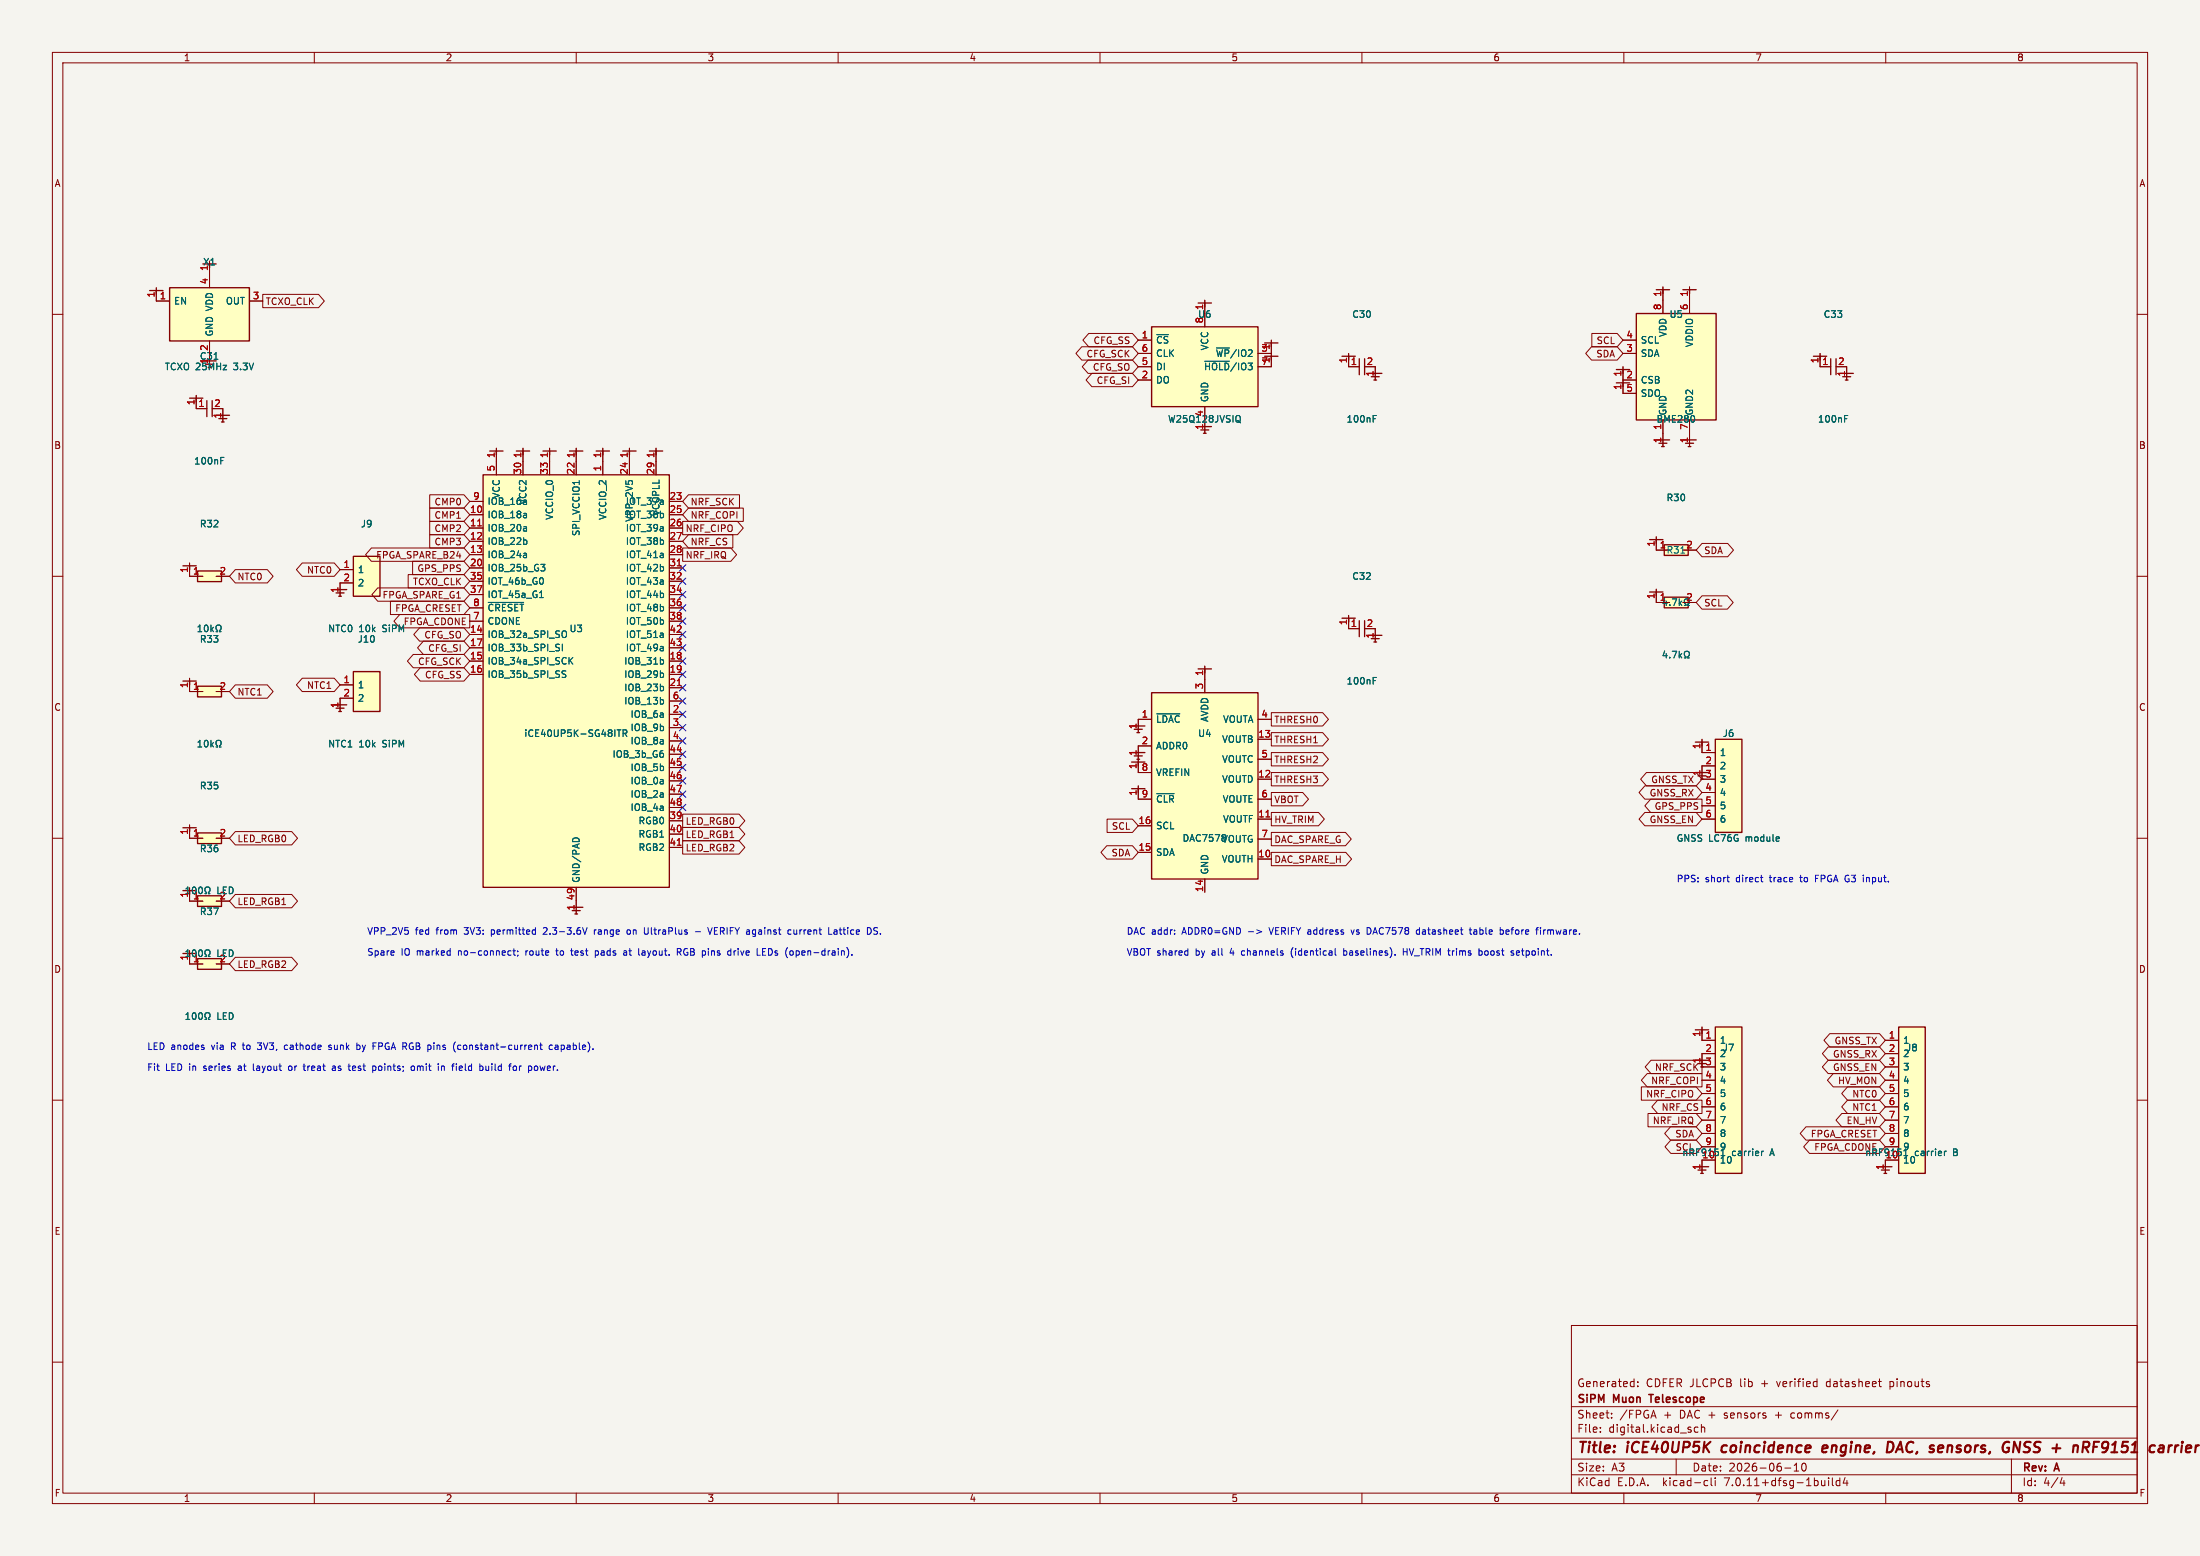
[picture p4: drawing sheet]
<svg xmlns="http://www.w3.org/2000/svg" width="420mm" height="297mm" viewBox="0 0 420 297" stroke-linecap="round" stroke-linejoin="round" font-family="sans-serif">
<path d="M0 0h420v297h-420z" fill="#f5f4ef" stroke="#f5f4ef" stroke-width=".19"/>
<g fill="none" stroke="#840000" stroke-width=".19">
<path d="M10 10h400v277h-400zM12 12h396v273h-396zM60 10v2M110 10v2M160 10v2M210 10v2M260 10v2M310 10v2M360 10v2M10 60h2M29.8 54.9v2.6h2.6M40 49.8v5.1"/>
<path d="M47.6 57.5h2.6M50.2 56.2h10.6l1.1 1.3-1.1 1.2h-10.6zM230 57.3v5.1M317.5 54.8v5M322.5 54.8v5M408 60h2M37.5 75.5v2.5h2M40 65.1v5.1M40.5 78h2v2.5M206.5 66.2h9.7l1.1 1.3-1.1 1.2h-9.7l-1.1-1.2zM207.7 68.7h8.5l1.1 1.3-1.1 1.3h-8.5l-1.1-1.3zM207.8 63.6h8.4l1.1 1.3-1.1 1.3h-8.4l-1.1-1.3z"/>
<path d="M208.4 71.3h7.8l1.1 1.2-1.1 1.3h-7.8l-1.1-1.3zM217.3 70h2.5M217.3 72.5h2.5M217.3 67.5h2.5M217.3 64.9h2.5M230 77.6v5.1M240.2 67.5h2.5M242.7 64.9v5.1h-2.5M257.5 67.5v2.5h2M260.5 70h2v2.5M303.8 66.2h4.9l1.1 1.3-1.1 1.2h-4.9l-1.1-1.2zM303.9 63.6h4.8l1.1 1.3-1.1 1.3h-4.8z"/>
<path d="M309.8 70v5.1h2.6M309.8 72.5h2.6M309.8 67.5h2.6M309.8 64.9h2.6M347.5 67.5v2.5h2M350.5 70h2v2.5M82 99.5h6.6l1.1 1.3-1.1 1.3h-6.6zM82 94.4h6.6l1.1 1.3-1.1 1.3h-6.6zM82 97h6.6l1.1 1.3-1.1 1.2h-6.6zM89.7 98.3h2.5M89.7 95.7h2.5M94.8 85.6v5"/>
<path d="M99.8 85.6v5M104.9 85.6v5M110 85.6v5M115.1 85.6v5M120.2 85.6v5M125.2 85.6v5M127.8 98.3h2.5M127.8 95.7h2.5M130.3 99.5h10.5l1.1 1.3-1.1 1.3h-10.5zM131.4 97h10.5v2.5h-10.5l-1.1-1.2zM131.4 94.4h9.8v2.6h-9.8l-1.1-1.3zM317.5 80.2v5"/>
<path d="M322.5 80.2v5M10 110h2M36.2 107.5v2.5h2.5M41.3 110h2.5M44.9 108.7h6.1l1.1 1.3-1.1 1.3h-6.1l-1.1-1.3zM57.7 107.5h6.1l1.1 1.2-1.1 1.3h-6.1l-1.1-1.3zM64.9 108.7h2.6M67.5 111.3h-2.6v2.5M70.9 104.6h17.7l1.1 1.3-1.1 1.2h-17.7l-1.1-1.2zM72.1 112.2h16.5l1.1 1.3-1.1 1.3h-16.5l-1.1-1.3zM74.5 114.8h14.1l1.1 1.2-1.1 1.3h-14.1zM76.3 117.3h13.4v2.5h-13.4l-1.1-1.2z"/>
<path d="M77.9 109.7h10.7l1.1 1.2-1.1 1.3h-10.7zM78.8 107.1h9.8l1.1 1.3-1.1 1.3h-9.8zM80.1 119.8h8.5l1.1 1.3-1.1 1.3h-8.5l-1.1-1.3zM82 102.1h6.6l1.1 1.2-1.1 1.3h-6.6zM89.7 100.8h2.5M89.7 103.3h2.5M89.7 105.9h2.5M89.7 108.4h2.5M89.7 110.9h2.5M89.7 113.5h2.5M89.7 116h2.5M89.7 118.6h2.5"/>
<path d="M127.8 100.8h2.5M127.8 103.3h2.5M127.8 105.9h2.5M127.8 108.4h2.5M127.8 110.9h2.5M127.8 113.5h2.5M127.8 116h2.5M127.8 118.6h2.5M130.3 104.6h9.2l1.1 1.3-1.1 1.2h-9.2zM131.4 102.1h8.5v2.5h-8.5l-1.1-1.3zM257.5 117.5v2.5h2M316.2 102.5v2.5h2.5"/>
<path d="M316.2 112.5v2.5h2.5M321.3 115h2.5M321.3 105h2.5M324.9 113.7h4.9l1.1 1.3-1.1 1.3h-4.9l-1.1-1.3zM324.9 103.7h4.9l1.1 1.3-1.1 1.3h-4.9l-1.1-1.3zM408 110h2M36.2 129.5v2.5h2.5M41.3 132h2.5M44.9 130.7h6.1l1.1 1.3-1.1 1.3h-6.1l-1.1-1.3zM57.7 129.5h6.1l1.1 1.2-1.1 1.3h-6.1l-1.1-1.3zM64.9 130.7h2.6M67.5 133.3h-2.6v2.5"/>
<path d="M78.9 124.9h9.7l1.1 1.3-1.1 1.3h-9.7l-1.1-1.3zM80.2 127.5h8.4l1.1 1.2-1.1 1.3h-8.4l-1.1-1.3zM80.8 122.4h7.8l1.1 1.2-1.1 1.3h-7.8l-1.1-1.3zM89.7 121.1h2.5M89.7 126.2h2.5M89.7 128.7h2.5M89.7 123.6h2.5M127.8 121.1h2.5M127.8 126.2h2.5M127.8 128.7h2.5M127.8 123.6h2.5M127.8 136.3h2.5"/>
<path d="M127.8 131.3h2.5M127.8 138.9h2.5M127.8 133.8h2.5M219.8 137.3h-2.5v2.5M230 127.1v5.1M240.2 137.3h2.5M242.7 136h9.8l1.1 1.3-1.1 1.3h-9.8zM242.7 139.8h9.8l1.1 1.3-1.1 1.3h-9.8zM260.5 120h2v2.5M10 160h2M36.2 157.5v2.5h2.5M41.3 160h2.5"/>
<path d="M44.9 158.7h10.8l1.1 1.3-1.1 1.3h-10.8l-1.1-1.3zM127.8 156.7h2.5M127.8 141.4h2.5M127.8 159.2h2.5M127.8 144h2.5M127.8 146.5h2.5M127.8 149h2.5M127.8 151.6h2.5M127.8 154.1h2.5M130.3 155.4h10.8l1.1 1.3-1.1 1.2h-10.8zM130.3 157.9h10.8l1.1 1.3-1.1 1.3h-10.8zM211.3 156.3h4.9l1.1 1.3-1.1 1.3h-4.9z"/>
<path d="M217.3 150v2.5h2.5M217.3 157.6h2.5M219.8 142.4h-2.5v5.1h2.5M240.2 156.3h2.5M240.2 148.7h2.5M240.2 141.1h2.5M240.2 144.9h2.5M240.2 152.5h2.5M242.7 143.6h9.8l1.1 1.3-1.1 1.3h-9.8zM242.7 158.9h14.2l1.1 1.3-1.1 1.2h-14.2zM242.7 155.1h9l1.1 1.2-1.1 1.3h-9zM242.7 147.5h9.8l1.1 1.2-1.1 1.3h-9.8z"/>
<path d="M242.7 151.3h6l1.1 1.2-1.1 1.3h-6zM314 150h9.8l1.1 1.3-1.1 1.2h-9.8l-1.1-1.2zM314 155.1h9.8l1.1 1.2-1.1 1.3h-9.8l-1.1-1.3zM314.3 147.5h9.5l1.1 1.2-1.1 1.3h-9.5l-1.1-1.3zM315.1 152.5h9.8v2.6h-9.8l-1.1-1.3zM324.9 156.3h2.6M324.9 148.7h2.6M324.9 141.1v2.5h2.6M324.9 151.3h2.6M324.9 153.8h2.6M327.5 146.2h-2.6v2.5M408 160h2"/>
<path d="M36.2 169.5v2.5h2.5M41.3 172h2.5M44.9 170.7h10.8l1.1 1.3-1.1 1.3h-10.8l-1.1-1.3zM110 169.4v5M127.8 161.7h2.5M130.3 160.5h10.8l1.1 1.2-1.1 1.3h-10.8zM211.3 161.4h4.9l1.1 1.3-1.1 1.3h-4.9l-1.1-1.3zM217.3 162.7h2.5M230 167.8v2.5M240.2 164h2.5M240.2 160.2h2.5M242.7 162.7h14.2l1.1 1.3-1.1 1.2h-14.2z"/>
<path d="M36.2 181.5v2.5h2.5M41.3 184h2.5M44.9 182.7h10.8l1.1 1.3-1.1 1.3h-10.8l-1.1-1.3zM324.9 196v2.6h2.6M349 199.8h9.8l1.1 1.3-1.1 1.3h-9.8l-1.1-1.3zM349.3 197.3h9.5l1.1 1.3-1.1 1.2h-9.5l-1.1-1.2zM359.9 198.6h2.6M10 210h2M313.3 207.5h10.5l1.1 1.2-1.1 1.3h-10.5zM314.5 204.9h10.4v2.6h-10.4l-1.2-1.3zM314.6 212.5h9.2l1.1 1.3-1.1 1.3h-9.2zM315.2 202.4h9.7v2.5h-9.7l-1.1-1.2z"/>
<path d="M316.4 210h8.5v2.5h-8.5l-1.1-1.2zM318.9 215.1h4.9l1.1 1.3-1.1 1.2h-4.9l-1.1-1.2zM319 217.6h4.8l1.1 1.3-1.1 1.3h-4.8l-1.1-1.3zM324.9 203.7h2.6M324.9 206.2h2.6M324.9 208.7h2.6M324.9 211.3h2.6M324.9 213.8h2.6M324.9 216.4h2.6M324.9 218.9h2.6M327.5 201.1h-2.6v2.6M344.8 215.1h14l1.1 1.3-1.1 1.2h-14l-1.1-1.2z"/>
<path d="M345.4 217.6h13.4l1.1 1.3-1.1 1.3h-13.4l-1.1-1.3zM349 202.4h9.8l1.1 1.3-1.1 1.2h-9.8l-1.1-1.2zM350 204.9h8.8l1.1 1.3-1.1 1.3h-8.8l-1.1-1.3zM351.6 212.5h7.2l1.1 1.3-1.1 1.3h-7.2l-1.1-1.3zM352.7 210h6.1l1.1 1.3-1.1 1.2h-6.1l-1.1-1.2zM352.7 207.5h6.1l1.1 1.2-1.1 1.3h-6.1l-1.1-1.3zM359.9 201.1h2.6M359.9 203.7h2.6M359.9 206.2h2.6M359.9 208.7h2.6M359.9 211.3h2.6M359.9 213.8h2.6"/>
<path d="M359.9 216.4h2.6M359.9 218.9h2.6M408 210h2M324.9 221.4v2.6M359.9 221.4v2.6M10 260h2M300 253h108v32h-108zM408 260h2M300 278.5h108M300 274.5h108M300 268.5h108M305.5 273.2v.2"/>
<path d="M305.5 272.5v.1M307.7 270.5v.2M307.7 269.8v.1M312.7 264.5v.2M312.7 263.8v.1M320 278.5v3M324.2 272.5l-.5-.1-.3 .3 .2 .6h.6M324.8 272.5l.2-.1 .4 .1v.9M324.8 271.9v1.5M341.9 269.8v.7M342.5 279.7l.4-.4v1.5M344.2 279.4l.1-.1a.8 .8 0 0 1 .5 .7 .8 .8 0 0 1-.5 .8 1 1 0 0 1-.1-1.4z"/>
<path d="M350.9 269.1l-1.3 1.9M358.6 263.7h.6M359 264.7h.2M360.8 263.7v1.5M360.8 264.6l.1 .1M360.9 263.7l-.1 .1M384 278.5v6.5M60 285v2M110 285v2M160 285v2M210 285v2M260 285v2"/>
<path d="M300 281.5h108M310 285v2M325.6 282.6l.4 .1M326 283.5l-.4 .1M326.7 282.1v1.3l.2 .2M327.4 282.1v.1M327.4 282.6v1M340.7 280.2h1.2M342.5 280.8h.9M349.1 282.1v.1M349.1 282.6v1M349.8 282.1v1.3l.2 .2"/>
<path d="M351.2 282.7l-.4-.1-.3 .3 .2 .6h.5M351.2 282.1v1.5M352.2 282l-.3 1.1h.9M352.6 282.6v1M360 285v2M393.7 282l-.4 1.1h.9M394 282.6v1"/>
</g>
<g fill="none" stroke="#840000" stroke-width=".4">
<path d="M328.8 276.1l-.2 .7 .4 .4M348.8 276l-.5-.1-.4 .3v.9h.8M348.9 276.3l-1 .2M360.4 275.2a.96 .96 0 0 1 1.1 .6 .96 .96 0 0 1-.3 1.1l-.5 .3h-.5zM370.2 276h.7M370.8 277.1l-.6 .1M371 276.3l-1 .2M383.6 275.3a.76 .76 0 0 0-1 .2M385.7 275.2l-.3 2-.9-2-.2 2M395.9 275.9l-.2 1.3M398.9 275.6l-.4-.4h-.7l-.3 2M399.7 276.2h.6"/>
<path d="M400.7 275.2h-.9l-.3 2M414.1 275.9l-.2 1.3M414.6 275.9l-.3 .1-.3 .3M415.3 275.9l-.2 1.3M415.9 275.9l-.4 .1-.2 .3M416.6 275.2v.2M416.6 275.2l.1 .1-.1 .1"/>
</g>
<path d="M314.8 266.2h.8" fill="none" stroke="#840000" stroke-width=".3"/>
<g fill="#ffffc2" stroke="#ffffc2" stroke-width=".19">
<path d="M37.7 171h4.6v2h-4.6z"/>
<path d="M219.8 132.2h20.4v35.6h-20.4z"/>
<path d="M37.7 159h4.6v2h-4.6z"/>
<path d="M37.7 131h4.6v2h-4.6z"/>
<path d="M37.7 109h4.6v2h-4.6z"/>
<path d="M67.5 106.2h5v7.6h-5z"/>
<path d="M67.5 128.2h5v7.6h-5z"/>
<path d="M37.7 183h4.6v2h-4.6z"/>
<path d="M32.4 54.9h15.2v10.2h-15.2z"/>
<path d="M327.5 141.1h5v17.8h-5z"/>
<path d="M312.4 59.8h15.2v20.4h-15.2z"/>
<path d="M317.7 114h4.6v2h-4.6z"/>
<path d="M317.7 104h4.6v2h-4.6z"/>
<path d="M362.5 196h5v28h-5z"/>
<path d="M327.5 196h5v28h-5z"/>
<path d="M219.8 62.4h20.4v15.2h-20.4z"/>
<path d="M92.2 90.6h35.6v78.8h-35.6z"/>
</g>
<g fill="none" stroke="#840000" stroke-width=".25">
<path d="M28.6 55.5h2.5M29.8 55.5v.7M32.4 54.9h15.2v10.2h-15.2zM38.7 50.4h2.6M228.7 57.8h2.6M230 57.8v.8M312.4 59.8h15.2v20.4h-15.2zM316.2 55.3h2.5M317.5 55.3v.7M321.3 55.3h2.5M322.5 55.3v.7M36.2 76h2.5"/>
<path d="M39.5 76.5v3M40.5 76.5v3M41.3 79.3h2.5M41.8 79.9h1.5M219.8 62.4h20.4v15.2h-20.4zM241.4 68h2.6M241.4 65.5h2.6M242.7 65.5v.7M242.7 68v.7M256.2 68h2.5M259.5 68.5v3M260.5 68.5v3"/>
<path d="M261.3 71.3h2.5M261.8 71.9h1.5M262.3 72.5h.5M308.6 70.5h2.5M308.6 73.1h2.5M309.8 73.1v.7M346.2 68h2.5M349.5 68.5v3M350.5 68.5v3M351.3 71.3h2.5M351.8 71.9h1.5M352.3 72.5h.5"/>
<path d="M42.3 80.5h.5M92.2 90.6h35.6v78.8h-35.6zM93.5 86.1h2.5M94.8 86.1v.7M98.6 86.1h2.5M99.8 86.1v.7M103.7 86.1h2.5M104.9 86.1v.7M108.7 86.1h2.6M110 86.1v.7M113.8 86.1h2.6M115.1 86.1v.7"/>
<path d="M118.9 86.1h2.5M120.2 86.1v.7M124 86.1h2.5M125.2 86.1v.7M229.2 82.1h1.6M229.7 82.7h.6M316.2 84h2.5M316.7 84.6h1.5M317.2 85.2h.5M321.3 84h2.5M321.8 84.6h1.5M322.3 85.2h.5"/>
<path d="M34.9 108h2.6M36.2 108v.7M37.7 109h4.6v2h-4.6zM63.7 112.5h2.5M64.2 113.2h1.5M64.7 113.8h.5M67.5 106.2h5v7.6h-5zM256.2 118h2.5M259.5 118.5v3M260.5 118.5v3M314.9 113h2.6M314.9 103h2.6"/>
<path d="M316.2 103v.7M316.2 113v.7M317.7 114h4.6v2h-4.6zM317.7 104h4.6v2h-4.6zM34.9 130h2.6M36.2 130v.7M37.7 131h4.6v2h-4.6zM63.7 134.5h2.5M64.2 135.2h1.5M64.7 135.8h.5M67.5 128.2h5v7.6h-5zM216 138.6h2.6"/>
<path d="M216.5 139.2h1.6M217 139.8h.6M219.8 132.2h20.4v35.6h-20.4zM228.7 127.7h2.6M230 127.7v.7M261.3 121.3h2.5M261.8 121.9h1.5M262.3 122.5h.5M34.9 158h2.6M36.2 158v.7M37.7 159h4.6v2h-4.6zM216 150.5h2.6"/>
<path d="M216 143.6h2.6M216 145.5h2.6M216.5 144.3h1.6M217 144.9h.6M217.3 145.5v.7M217.3 150.5v.8M323.6 147.5h2.6M323.6 141.6h2.6M324.2 148.1h1.5M324.7 148.7h.5M324.9 141.6v.8M327.5 141.1h5v17.8h-5z"/>
<path d="M34.9 170h2.6M36.2 170v.7M37.7 171h4.6v2h-4.6zM108.7 173.2h2.6M109.2 173.8h1.6M109.7 174.4h.6M34.9 182h2.6M36.2 182v.7M37.7 183h4.6v2h-4.6zM323.6 196.6h2.6M324.9 196.6v.7M327.5 196h5v28h-5z"/>
<path d="M362.5 196h5v28h-5zM323.6 202.4h2.6M324.2 203h1.5M324.7 203.7h.5M323.6 222.7h2.6M324.2 223.3h1.5M324.7 224h.5M358.7 222.7h2.5M359.2 223.3h1.5M359.7 224h.5"/>
</g>
<g fill="none" stroke="#006464" stroke-width=".19">
<path d="M40.9 68.6h.7M230 69h4.7M236.5 79.3l.1 .1a.81 .81 0 0 1-.1 1.2M262.1 79.9h.5M262.1 79.3h.7M323.5 79.8l-.1 .5M352.1 79.9h.5M352.1 79.3h.7M42.1 87.9h.5M42.1 87.3h.7M236.4 80.3l.4 .4M37.8 119.7l.4-.4v1.3"/>
<path d="M39.1 119.4l.2-.1a.68 .68 0 0 1 .4 .6 .68 .68 0 0 1-.4 .7l-.3-.5zM40.3 119.3v1.3M40.8 119.7l-.5 .5M93.2 115h6.8M100.5 103.1l.1 .2-.1 .5M103 114.1h.7M103.2 107.7h.8l-.4 .5M103.8 108.2l.2 .2v.3l-.2 .3M317.5 115.2h.8M318.1 114.7v.9M318.8 115.5v.1M319.2 114.3h.9l-.6 1.3"/>
<path d="M320.6 114.3v1.3M320.7 115.1l.4 .5M320.9 105.6h.7M321.1 114.7l-.5 .5M321.8 115.3v.3h-.3M322.2 115.3v.3h.3M37.8 120.6h.7M40.4 120.1l.4 .5M41.2 120.6h.3v-.3a.54 .54 0 0 1-.2-.7 .54 .54 0 0 1 .7-.2l.2 .6-.3 .3v.3h.3M107.4 123v1.2M107.5 128.6l.4 .2 .1 .3-.2 .2h-.3M107.5 128l.5 .1"/>
<path d="M107.8 120.4l.2 .1a.81 .81 0 0 1-.2 1.2M108.8 126l.6 .8M109.4 125.5l-.8 .7M117.8 139.3h.7M118.2 139.3v1.3M119 140l.6-.1 .1-.2-.1-.3-.6-.1v1.3M119.3 140l.4 .6M126.6 126l.1 .2-.1 .5M126.6 128.5l.1 .2-.1 .5M126.6 131.1l.1 .1-.1 .6M126.6 133.6l.1 .2-.1 .5M220.8 136.3h4.4"/>
<path d="M262.1 129.9h.5M262.1 129.3h.7M317.8 124.2l-.3 1h.8M318.1 124.7v.9M318.8 125.5v.1M319.2 124.3h.9l-.6 1.3M320.6 124.3v1.3M320.7 125.1l.4 .5M321.1 124.7l-.5 .5M321.5 125.6h.3v-.3a.54 .54 0 0 1-.2-.7 .54 .54 0 0 1 .7-.2l.2 .6-.3 .3v.3h.3M37.8 142.6h.7M37.8 141.7l.4-.4v1.3"/>
<path d="M39.2 141.4l.1-.1a.68 .68 0 0 1 .4 .6 .68 .68 0 0 1-.4 .7 .84 .84 0 0 1-.1-1.2zM40.3 141.3v1.3M40.4 142.1l.4 .5M40.8 141.7l-.5 .5M41.2 142.6h.3v-.3a.54 .54 0 0 1-.2-.7 .54 .54 0 0 1 .7-.2l.2 .6-.3 .3v.3h.3M220.8 151.5h3.3M35.5 169.7l.4-.4v1.3M36.7 170.1l.1-.5 .2-.3 .3 .1 .1 .7M37.9 170.1l.1-.5 .2-.3a.68 .68 0 0 1 .5 .6 .68 .68 0 0 1-.5 .7l-.2-.3M39.1 170.6h.3v-.3a.54 .54 0 0 1-.2-.7 .54 .54 0 0 1 .7-.2l.2 .6-.3 .3v.3h.3M109.5 160l.4-.1 .5 .1M35.5 181.7l.4-.4v1.3"/>
<path d="M35.5 193.7l.4-.4v1.3M35.5 194.6h.7M36.7 182.1l.1-.5 .2-.3 .3 .1 .1 .7M36.8 193.4l.2-.1a.68 .68 0 0 1 .4 .6 .68 .68 0 0 1-.4 .7l-.3-.5zM37.9 182.1l.1-.5 .2-.3a.68 .68 0 0 1 .5 .6 .68 .68 0 0 1-.5 .7l-.2-.3M38.1 193.4l.1-.1a.68 .68 0 0 1 .5 .6 .68 .68 0 0 1-.5 .7 .84 .84 0 0 1-.1-1.2zM39.1 182.6h.3v-.3a.54 .54 0 0 1-.2-.7 .54 .54 0 0 1 .7-.2l.2 .6-.3 .3v.3h.3M39.1 194.6h.3v-.3a.54 .54 0 0 1-.2-.7 .54 .54 0 0 1 .7-.2l.2 .6-.3 .3v.3h.3M328.9 219.3v1.3M336.3 219.7v.9M336.7 219.7l-.4 .3M363.8 219.3v1.3"/>
<path d="M371.2 219.7v.9M371.6 219.7l-.4 .3"/>
</g>
<path d="M91.2 100.4h.7M129.3 108h.7M129.3 130.9h.7M241.7 155.9h.7M129.3 161.3h.7" fill="none" stroke="#a90000" stroke-width=".19"/>
<g fill="none" stroke="#0000c2" stroke-width=".19">
<path d="M102.1 177.5h.1M102.2 177.1v1.2M102.2 178.3h-.1M103.9 177.1l-.2 .1M104.4 177.6l-.7 .7h.8M112.1 177.1l-.5 1.2M113.5 177.5v.8M113.8 177.5l-.3 .2M120.2 177.5h-.3l-.2 .2 .1 .5 .1 .1h.3M123.7 177.1v1.1l-.2 .1h-.4M132.8 177.8h.9M135.1 177.1l.4 1.2 .5-1.2"/>
<path d="M150.7 177.5h.3M151 178.3h-.3M151.6 177.5v.8h.4M158.2 178.3h.6M159.2 177.5h.5l.1 .8M159.8 177.8h-.4l-.2 .2 .2 .3h.4M166.2 177.2l.1 .4-.1 .5M167.5 177.1h-.5l-.2 .2 .1 .3 .6 .2v.4l-.2 .1h-.5M238.3 177.8h1M239.9 177.5l1 .3-1 .4M242.3 177.1l.4 1.2M257.9 177.5l.3 .8 .3-.8"/>
<path d="M261 177.1l.6 .1M261.6 178.1l-.6 .2M271 177.5h-.4l-.2 .2 .1 .6h.5M271 177.1v1.2M280.5 177.5h.5M280.7 177.1v1l.3 .2M281.5 177.5h-.1M281.5 177.8l-.2 .2 .2 .3M286.4 177.5h.4l.2 .2-.1 .6h-.5M287.6 177.5v.8M288.1 177.8l-.6 .1M293.2 177.5h.5"/>
<path d="M293.5 177.1h.2M294.1 177.1v.1M294.1 177.5v.8M329.7 167.5h.4M330 168.3h.1M336.1 167.5h.4M336.4 168.3h.1M346.6 167.7h.4M347.2 167.1h-.6v1.2M38.9 200v.3M49.1 199.1h.8M54.8 199.5h-.4l-.1 .2v.5l.5 .1"/>
<path d="M63.2 199.5h-.3l-.1 .2 .5 .4M68.1 199.5h.4l.2 .2-.1 .6h-.5M88 199.5h-.4l-.2 .2 .1 .6h.5M97.2 181.5h.4M97.6 182.3h-.4M97.9 181.5h.5M98.1 181.1v1l.3 .2M98.8 181.5v.2M98.9 182.3l-.1 .2M102.5 199.5l.1 .8M103 199.5h.5M103.2 199.1v1l.3 .2"/>
<path d="M105.4 199.5h-.3l-.3 .2 .2 .6h.4M106 199.5h.5v.8M106.1 181.5h.5M106.3 181.1v1.2M106.5 199.8h-.4l-.2 .2 .2 .3h.4M108.9 181.5h.5M109.1 181.1v1l.3 .2M113.6 181.5h.4l.2 .1M113.6 181.5v1.3M114.2 182.2l-.2 .1h-.4M119 182.1l.2 .2h.4M119.1 181.5h.5v.8"/>
<path d="M119.6 181.8h-.4l-.2 .2M123 181.5h-.4M123 181.8h-.3l-.2 .2 .1 .3h.4M129.3 181.7h.6l.1-.2v-.3l-.7-.1v1.2M129.6 181.7l.4 .6M140.1 181.5v.8M140.5 181.5l-.4 .2M145.6 181.7h.4M146.2 181.1h-.6v1.2h.6M226.7 181.5h.1M226.8 181.1v1.2M226.8 182.3h-.1"/>
<path d="M237.2 181.5l-.2 .2v.4l.2 .2M246.8 180.9a1.46 1.46 0 0 0 0 1.9M254.9 181.1v1l.2 .2M256.5 181.5h.4l.2 .1M256.5 181.1v1.2M257.1 182.2l-.2 .1h-.4M267.9 181.7h.7M267.9 181.1v1.2M268.6 181.1v1.2M282.3 181.5h.4l.3 .2-.2 .6h-.5M283.5 181.6v.6M288.8 181.9l.2 .2-.2 .2"/>
<path d="M288.8 181.5h.1M289.9 181.5l-.4 .2v.6h.4M290.1 181.8l-.6 .1M48.4 203.1v1l.1 .2M49.1 200.2l.2 .1M55.5 203.5h-.3l-.1 .2v.5l.4 .1M57.9 203.5h.4M58.1 204.3h.2M63.3 200.1l-.2 .2h-.3M63.5 203.5h.5v.8M64 203.8h-.4l-.2 .2 .2 .3h.4M67.5 203.5l-.2 .2v.4l.2 .2"/>
<path d="M67.9 203.8l-.6 .1M71.3 203.5h.2l.3 .2-.1 .5-.4 .1M72.3 203.6v.6M78.5 203.6l.2-.1 .4 .1v.5l-.1 .2h-.3l-.2-.1zM79.7 203.5v.8M79.9 203.5l-.2 .1M84.3 203.6l.2-.1h.3v.8M88.1 203.5l-.4 .2v.6h.4M88.3 203.8l-.6 .1M92.7 203.5l.1 .8h.3l.2-.1M93.3 203.5v.8M98.2 203.5h.3l.1 .2v.5l-.4 .1"/>
<path d="M99.2 203.5v.8M99.4 203.5l-.2 .2M102.6 203.6v.6M103.1 203.5l.2 .8"/>
</g>
<g fill="none" stroke="#000084" stroke-width=".19">
<path d="M129.7 110.3l1.2 1.3M129.7 107.8l1.2 1.2M129.7 115.4l1.2 1.2M129.7 112.9l1.2 1.2M129.7 118l1.2 1.2M130.9 110.3l-1.2 1.3M130.9 107.8l-1.2 1.2M130.9 115.4l-1.2 1.2M130.9 112.9l-1.2 1.2M130.9 118l-1.2 1.2M129.7 133.2l1.2 1.2M129.7 135.7l1.2 1.3"/>
<path d="M129.7 123l1.2 1.3M129.7 125.6l1.2 1.2M129.7 128.1l1.2 1.2M129.7 130.7l1.2 1.2M129.7 138.3l1.2 1.2M129.7 120.5l1.2 1.2M130.9 133.2l-1.2 1.2M130.9 135.7l-1.2 1.3M130.9 123l-1.2 1.3M130.9 125.6l-1.2 1.2M130.9 128.1l-1.2 1.2M130.9 130.7l-1.2 1.2"/>
<path d="M130.9 138.3l-1.2 1.2M130.9 120.5l-1.2 1.2M129.7 140.8l1.2 1.2M129.7 143.4l1.2 1.2M129.7 145.9l1.2 1.2M129.7 148.4l1.2 1.3M129.7 151l1.2 1.2M129.7 153.5l1.2 1.2M130.9 140.8l-1.2 1.2M130.9 143.4l-1.2 1.2M130.9 145.9l-1.2 1.2M130.9 148.4l-1.2 1.3"/>
<path d="M130.9 151l-1.2 1.2M130.9 153.5l-1.2 1.2"/>
</g>
<g font-size="2.8" fill="#840000">
<text x="301" y="277.9">Title:</text>
<text x="310.6" y="277.9">iCE40UP5K</text>
<text x="329.5" y="277.9">coincidence</text>
<text x="349.6" y="277.9">engine,</text>
<text x="362.7" y="277.9">DAC,</text>
<text x="371.7" y="277.9">sensors,</text>
<text x="386.4" y="277.9">GNSS</text>
<text x="396.6" y="277.9">+</text>
<text x="401.4" y="277.9">nRF9151</text>
<text x="416.9" y="277.9">car</text>
</g>
<g font-size="2.1" fill="#840000">
<text x="301" y="268.2">SiPM</text>
<text x="301" y="265">Generated:</text>
<text x="308.1" y="268.2">Muon</text>
<text x="314.2" y="265">CDFER JLCPCB</text>
<text x="315.6" y="268.2">Telescope</text>
<text x="332.3" y="265">lib</text>
<text x="336.5" y="265">+</text>
<text x="339.6" y="265">verified</text>
<text x="349.2" y="265">datasheet</text>
<text x="361.4" y="265">pinouts</text>
<text x="301" y="273.7">File:</text>
<text x="301" y="271">Sheet:</text>
<text x="307.1" y="273.7">digital.kicad_sch</text>
<text x="309.2" y="271">/FPGA</text>
<text x="317.7" y="271">+</text>
<text x="320.8" y="271">DAC +</text>
<text x="329.6" y="271">sensors</text>
<text x="339.4" y="271">+</text>
<text x="342.6" y="271">comms/</text>
<text x="301" y="281.1">Size:</text>
<text x="307.6" y="281.1">A3</text>
<text x="323" y="281.1">Date:</text>
<text x="330" y="281.1">2026-06-10</text>
<text x="386" y="281.3">Rev:</text>
<text x="392.4" y="281.3">A</text>
<text x="301" y="283.9">KiCad</text>
<text x="308.7" y="283.9">E.D.A.</text>
<text x="317.6" y="283.9">kicad-cli</text>
<text x="329.5" y="283.9">7.0.11+dfsg-1build4</text>
<text x="386" y="283.9">Id:</text>
<text x="390.1" y="283.9">4/4</text>
</g>
<g font-size="1.8" fill="#840000">
<text x="35" y="11.9">1</text>
<text x="85" y="11.9">2</text>
<text x="135" y="11.9">3</text>
<text x="185" y="11.9">4</text>
<text x="235" y="11.9">5</text>
<text x="285" y="11.9">6</text>
<text x="335" y="11.9">7</text>
<text x="385" y="11.9">8</text>
<text x="10.3" y="35.9">A</text>
<text x="408.3" y="35.9">A</text>
<text x="50.6" y="58.4">TCXO_CLK</text>
<text x="208.7" y="65.9">CFG_SS</text>
<text x="304.7" y="65.9">SCL</text>
<text x="207.3" y="68.4">CFG_SCK</text>
<text x="208.5" y="71">CFG_SO</text>
<text x="304.6" y="68.4">SDA</text>
<text x="209.3" y="73.5">CFG_SI</text>
<text x="10.3" y="85.9">B</text>
<text x="408.2" y="85.9">B</text>
<text x="82.8" y="101.7">CMP2</text>
<text x="82.8" y="96.7">CMP0</text>
<text x="82.8" y="99.2">CMP1</text>
<text x="130.8" y="101.7">NRF_CIPO</text>
<text x="131.7" y="99.2">NRF_COPI</text>
<text x="131.7" y="96.7">NRF_SCK</text>
<text x="71.7" y="106.8">FPGA_SPARE_B24</text>
<text x="82.8" y="104.3">CMP3</text>
<text x="130.8" y="106.8">NRF_IRQ</text>
<text x="131.7" y="104.3">NRF_CS</text>
<text x="325.2" y="106">SDA</text>
<text x="45.2" y="111">NTC0</text>
<text x="58.5" y="109.7">NTC0</text>
<text x="78.7" y="111.9">TCXO_CLK</text>
<text x="79.6" y="109.4">GPS_PPS</text>
<text x="72.9" y="114.4">FPGA_SPARE_G1</text>
<text x="75.3" y="117">FPGA_CRESET</text>
<text x="77" y="119.5">FPGA_CDONE</text>
<text x="325.2" y="116">SCL</text>
<text x="80.9" y="122.1">CFG_SO</text>
<text x="81.6" y="124.6">CFG_SI</text>
<text x="58.5" y="131.7">NTC1</text>
<text x="79.7" y="127.1">CFG_SCK</text>
<text x="81" y="129.7">CFG_SS</text>
<text x="10.3" y="135.9">C</text>
<text x="45.2" y="133">NTC1</text>
<text x="408.2" y="135.9">C</text>
<text x="243.2" y="138.3">THRESH0</text>
<text x="243.2" y="142.1">THRESH1</text>
<text x="243.2" y="145.9">THRESH2</text>
<text x="243.2" y="149.7">THRESH3</text>
<text x="315.1" y="149.7">GNSS_TX</text>
<text x="243.2" y="153.5">VBOT</text>
<text x="314.8" y="152.2">GNSS_RX</text>
<text x="315.8" y="154.8">GPS_PPS</text>
<text x="45.2" y="161">LED_RGB0</text>
<text x="130.8" y="157.6">LED_RGB0</text>
<text x="130.8" y="160.2">LED_RGB1</text>
<text x="212.2" y="158.6">SCL</text>
<text x="243.2" y="161.1">DAC_SPARE_G</text>
<text x="243.2" y="157.3">HV_TRIM</text>
<text x="314.8" y="157.3">GNSS_EN</text>
<text x="130.8" y="162.7">LED_RGB2</text>
<text x="212.1" y="163.7">SDA</text>
<text x="243.2" y="164.9">DAC_SPARE_H</text>
<text x="45.2" y="173">LED_RGB1</text>
<text x="10.3" y="185.9">D</text>
<text x="45.2" y="185">LED_RGB2</text>
<text x="408.2" y="185.9">D</text>
<text x="349.8" y="202.1">GNSS_RX</text>
<text x="350.1" y="199.5">GNSS_TX</text>
<text x="314.2" y="209.7">NRF_CIPO</text>
<text x="315.1" y="207.1">NRF_COPI</text>
<text x="315.8" y="204.6">NRF_SCK</text>
<text x="349.8" y="204.6">GNSS_EN</text>
<text x="350.8" y="207.1">HV_MON</text>
<text x="353.5" y="209.7">NTC0</text>
<text x="315.4" y="214.8">NRF_IRQ</text>
<text x="317.1" y="212.2">NRF_CS</text>
<text x="352.4" y="214.8">EN_HV</text>
<text x="353.5" y="212.2">NTC1</text>
<text x="319.7" y="217.3">SDA</text>
<text x="321.1" y="220.9">nRF9151</text>
<text x="345.6" y="217.3">FPGA_CRESET</text>
<text x="346.3" y="219.8">FPGA_CDONE</text>
<text x="356" y="220.9">nRF9151</text>
<text x="10.3" y="235.9">E</text>
<text x="408.3" y="235.9">E</text>
<text x="10.3" y="285.9">F</text>
<text x="35" y="286.9">1</text>
<text x="85" y="286.9">2</text>
<text x="135" y="286.9">3</text>
<text x="185" y="286.9">4</text>
<text x="235" y="286.9">5</text>
<text x="285" y="286.9">6</text>
<text x="335" y="286.9">7</text>
<text x="385" y="286.9">8</text>
<text x="408.3" y="285.9">F</text>
</g>
<g font-size="1.8" fill="#006464">
<text x="38.7" y="50.9">X1</text>
<text x="33.1" y="58.3">EN</text>
<text x="43" y="58.3">OUT</text>
<text x="40.9" y="64.3" transform="rotate(-90 40.9 64.3)">GND VDD</text>
<text x="220.6" y="65.8">~{CS}</text>
<text x="228.6" y="60.9">U6</text>
<text x="258.1" y="60.9">C30</text>
<text x="313.1" y="65.8">SCL</text>
<text x="318.3" y="64.4" transform="rotate(-90 318.3 64.4)">VDD</text>
<text x="318.6" y="60.9">U5</text>
<text x="348.1" y="60.9">C33</text>
<text x="31.4" y="70.9">TCXO 25MHz</text>
<text x="38.1" y="68.9">C31</text>
<text x="39.7" y="69.6" transform="rotate(-90 39.7 69.6)">1</text>
<text x="44.7" y="70.9">3.3V</text>
<text x="220.6" y="70.9">DI</text>
<text x="220.6" y="68.3">CLK</text>
<text x="229.8" y="70.9">~{HOLD}/IO3</text>
<text x="230.9" y="67" transform="rotate(-90 230.9 67)">VCC</text>
<text x="232" y="68.3">~{WP}/IO2</text>
<text x="313.1" y="68.3">SDA</text>
<text x="323.4" y="66.4" transform="rotate(-90 323.4 66.4)">VDDIO</text>
<text x="220.6" y="73.4">DO</text>
<text x="230.9" y="76.9" transform="rotate(-90 230.9 76.9)">GND</text>
<text x="313.1" y="73.4">CSB</text>
<text x="313.1" y="75.9">SDO</text>
<text x="222.9" y="80.9">W25Q128JVSIQ</text>
<text x="257" y="80.9">100nF</text>
<text x="316.1" y="80.9">BME280</text>
<text x="318.3" y="79.4" transform="rotate(-90 318.3 79.4)">GND</text>
<text x="323.4" y="79.4" transform="rotate(-90 323.4 79.4)">GND2</text>
<text x="347" y="80.9">100nF</text>
<text x="37" y="88.9">100nF</text>
<text x="95.6" y="95.2" transform="rotate(-90 95.6 95.2)">VCC</text>
<text x="318.1" y="95.9">R30</text>
<text x="38.1" y="100.9">R32</text>
<text x="68.8" y="100.9">J9</text>
<text x="93" y="99.1">IOB_18a</text>
<text x="93" y="101.7">IOB_20a</text>
<text x="93" y="96.6">IOB_16a</text>
<text x="100.7" y="96.4" transform="rotate(-90 100.7 96.4)">VCC2</text>
<text x="105.8" y="99.3" transform="rotate(-90 105.8 99.3)">VCCIO_0</text>
<text x="115.9" y="99.3" transform="rotate(-90 115.9 99.3)">VCCIO_2</text>
<text x="119.4" y="96.6">IOT_37a</text>
<text x="119.4" y="99.1">IOT_36b</text>
<text x="119.4" y="101.7">IOT_39a</text>
<text x="121" y="99.7" transform="rotate(-90 121 99.7)">VPP_2V5</text>
<text x="126.1" y="98.5" transform="rotate(-90 126.1 98.5)">VCCPLL</text>
<text x="93" y="104.2">IOB_22b</text>
<text x="93" y="106.7">IOB_24a</text>
<text x="110.9" y="102.4" transform="rotate(-90 110.9 102.4)">SPI_VCCIO1</text>
<text x="119.4" y="104.2">IOT_38b</text>
<text x="119.4" y="106.7">IOT_41a</text>
<text x="318.1" y="105.9">R31</text>
<text x="68.2" y="109.6">1</text>
<text x="68.2" y="112.1">2</text>
<text x="93" y="109.3">IOB_25b_G3</text>
<text x="93" y="111.8">IOT_46b_G0</text>
<text x="119.4" y="109.3">IOT_42b</text>
<text x="119.4" y="111.8">IOT_43a</text>
<text x="258.1" y="110.9">C32</text>
<text x="93" y="114.4">IOT_45a_G1</text>
<text x="93" y="119.4">CDONE</text>
<text x="93" y="116.9">~{CRESET}</text>
<text x="119.4" y="114.4">IOT_44b</text>
<text x="119.4" y="116.9">IOT_48b</text>
<text x="119.4" y="119.4">IOT_50b</text>
<text x="38.1" y="122.9">R33</text>
<text x="62.6" y="120.9">NTC0</text>
<text x="68.2" y="122.9">J10</text>
<text x="68.5" y="120.9">10k</text>
<text x="73.1" y="120.9">SiPM</text>
<text x="93" y="122">IOB_32a_SPI_SO</text>
<text x="93" y="124.5">IOB_33b_SPI_SI</text>
<text x="108.6" y="120.9">U3</text>
<text x="119.4" y="122">IOT_51a</text>
<text x="119.4" y="124.5">IOT_49a</text>
<text x="68.2" y="131.6">1</text>
<text x="93" y="127.1">IOB_34a_SPI_SCK</text>
<text x="93" y="129.6">IOB_35b_SPI_SS</text>
<text x="119.1" y="127.1">IOB_31b</text>
<text x="119.1" y="129.6">IOB_29b</text>
<text x="257" y="130.9">100nF</text>
<text x="68.2" y="134.1">2</text>
<text x="119.1" y="132.1">IOB_23b</text>
<text x="119.1" y="134.7">IOB_13b</text>
<text x="120.3" y="137.2">IOB_6a</text>
<text x="230.9" y="137.9" transform="rotate(-90 230.9 137.9)">AVDD</text>
<text x="62.6" y="142.9">NTC1</text>
<text x="68.5" y="142.9">10k</text>
<text x="73.1" y="142.9">SiPM</text>
<text x="100" y="140.9">iCE40UP5K-SG48ITR</text>
<text x="120.3" y="139.8">IOB_9b</text>
<text x="120.3" y="142.3">IOB_8a</text>
<text x="220.6" y="138.2">~{LDAC}</text>
<text x="220.6" y="143.2">ADDR0</text>
<text x="228.6" y="140.9">U4</text>
<text x="233.2" y="142">VOUTB</text>
<text x="233.4" y="138.2">VOUTA</text>
<text x="328.8" y="140.9">J6</text>
<text x="116.8" y="144.8">IOB_3b_G6</text>
<text x="120.3" y="147.4">IOB_5b</text>
<text x="120.3" y="149.9">IOB_0a</text>
<text x="220.6" y="148.3">VREFIN</text>
<text x="233.2" y="149.6">VOUTD</text>
<text x="233.2" y="145.8">VOUTC</text>
<text x="328.2" y="144.5">1</text>
<text x="328.2" y="147.1">2</text>
<text x="328.2" y="149.6">3</text>
<text x="38.1" y="150.9">R35</text>
<text x="120.3" y="152.5">IOB_2a</text>
<text x="120.3" y="155">IOB_4a</text>
<text x="220.6" y="153.4">~{CLR}</text>
<text x="233.3" y="153.4">VOUTE</text>
<text x="328.2" y="152.1">4</text>
<text x="328.2" y="154.7">5</text>
<text x="121.8" y="157.5">RGB0</text>
<text x="121.8" y="160.1">RGB1</text>
<text x="220.6" y="158.5">SCL</text>
<text x="225.7" y="160.9">DAC7578VOUTG</text>
<text x="233.4" y="157.2">VOUTF</text>
<text x="320" y="160.9">GNSS LC76G</text>
<text x="328.2" y="157.2">6</text>
<text x="333.3" y="160.9">module</text>
<text x="38.1" y="162.9">R36</text>
<text x="121.8" y="162.6">RGB2</text>
<text x="220.6" y="163.6">SDA</text>
<text x="230.9" y="167" transform="rotate(-90 230.9 167)">GND</text>
<text x="233.1" y="164.8">VOUTH</text>
<text x="36.8" y="171.7">1</text>
<text x="41.4" y="170.9">LED</text>
<text x="41.8" y="171.7">2</text>
<text x="110.9" y="168.6" transform="rotate(-90 110.9 168.6)">GND/PAD</text>
<text x="38.1" y="174.9">R37</text>
<text x="35.9" y="183.4" transform="rotate(-90 35.9 183.4)">1</text>
<text x="36.8" y="183.7">1</text>
<text x="41.4" y="182.9">LED</text>
<text x="41.8" y="183.7">2</text>
<text x="41.4" y="194.9">LED</text>
<text x="328.2" y="199.4">1</text>
<text x="328.2" y="202">2</text>
<text x="328.8" y="200.9">J7</text>
<text x="363.2" y="199.4">1</text>
<text x="363.2" y="202">2</text>
<text x="363.8" y="200.9">J8</text>
<text x="328.2" y="204.5">3</text>
<text x="328.2" y="207.1">4</text>
<text x="328.2" y="209.6">5</text>
<text x="363.2" y="204.5">3</text>
<text x="363.2" y="207.1">4</text>
<text x="363.2" y="209.6">5</text>
<text x="328.2" y="212.1">6</text>
<text x="328.2" y="214.7">7</text>
<text x="363.2" y="212.1">6</text>
<text x="363.2" y="214.7">7</text>
<text x="319.8" y="219.8">SCL</text>
<text x="328.2" y="217.2">8</text>
<text x="328.2" y="219.8">9</text>
<text x="330.6" y="220.9">carrier</text>
<text x="338" y="220.9">A</text>
<text x="363.2" y="217.2">8</text>
<text x="363.2" y="219.8">9</text>
<text x="365.5" y="220.9">carrier</text>
<text x="373" y="220.9">B</text>
<text x="328.2" y="222.3">10</text>
<text x="363.2" y="222.3">10</text>
</g>
<g font-size="1.8" fill="#a90000">
<text x="39.7" y="51.8" transform="rotate(-90 39.7 51.8)">1</text>
<text x="29.6" y="56.9" transform="rotate(-90 29.6 56.9)">1</text>
<text x="30.4" y="57.2">1</text>
<text x="39.7" y="54.4" transform="rotate(-90 39.7 54.4)">4</text>
<text x="48.2" y="57.2">3</text>
<text x="229.7" y="59.3" transform="rotate(-90 229.7 59.3)">1</text>
<text x="317.2" y="59.3" transform="rotate(-90 317.2 59.3)">8</text>
<text x="317.2" y="56.7" transform="rotate(-90 317.2 56.7)">1</text>
<text x="322.3" y="59.3" transform="rotate(-90 322.3 59.3)">6</text>
<text x="322.3" y="56.7" transform="rotate(-90 322.3 56.7)">1</text>
<text x="217.9" y="64.7">1</text>
<text x="229.7" y="61.8" transform="rotate(-90 229.7 61.8)">8</text>
<text x="310.4" y="64.7">4</text>
<text x="39.7" y="67.1" transform="rotate(-90 39.7 67.1)">2</text>
<text x="217.9" y="69.7">5</text>
<text x="217.9" y="67.2">6</text>
<text x="242.4" y="69.4" transform="rotate(-90 242.4 69.4)">1</text>
<text x="242.4" y="66.9" transform="rotate(-90 242.4 66.9)">1</text>
<text x="257.2" y="69.4" transform="rotate(-90 257.2 69.4)">1</text>
<text x="257.8" y="69.7">1</text>
<text x="260.8" y="69.7">2</text>
<text x="262.3" y="72" transform="rotate(-90 262.3 72)">1</text>
<text x="309.6" y="72" transform="rotate(-90 309.6 72)">1</text>
<text x="310.4" y="67.2">3</text>
<text x="347.2" y="69.4" transform="rotate(-90 347.2 69.4)">1</text>
<text x="347.8" y="69.7">1</text>
<text x="350.8" y="69.7">2</text>
<text x="352.3" y="72" transform="rotate(-90 352.3 72)">1</text>
<text x="37.2" y="77.4" transform="rotate(-90 37.2 77.4)">1</text>
<text x="37.8" y="77.7">1</text>
<text x="40.8" y="77.7">2</text>
<text x="217.9" y="72.3">2</text>
<text x="309.6" y="74.5" transform="rotate(-90 309.6 74.5)">1</text>
<text x="310.4" y="72.3">2</text>
<text x="310.4" y="74.8">5</text>
<text x="42.3" y="80" transform="rotate(-90 42.3 80)">1</text>
<text x="229.7" y="82.1" transform="rotate(-90 229.7 82.1)">1</text>
<text x="229.7" y="79.6" transform="rotate(-90 229.7 79.6)">4</text>
<text x="317.2" y="82.1" transform="rotate(-90 317.2 82.1)">1</text>
<text x="322.3" y="82.1" transform="rotate(-90 322.3 82.1)">7</text>
<text x="94.5" y="87.5" transform="rotate(-90 94.5 87.5)">1</text>
<text x="99.6" y="87.5" transform="rotate(-90 99.6 87.5)">1</text>
<text x="104.7" y="87.5" transform="rotate(-90 104.7 87.5)">1</text>
<text x="109.7" y="87.5" transform="rotate(-90 109.7 87.5)">1</text>
<text x="114.8" y="87.5" transform="rotate(-90 114.8 87.5)">1</text>
<text x="119.9" y="87.5" transform="rotate(-90 119.9 87.5)">1</text>
<text x="125" y="87.5" transform="rotate(-90 125 87.5)">1</text>
<text x="317.2" y="84.7" transform="rotate(-90 317.2 84.7)">1</text>
<text x="322.3" y="84.7" transform="rotate(-90 322.3 84.7)">1</text>
<text x="90.2" y="95.5">9</text>
<text x="94.5" y="90.1" transform="rotate(-90 94.5 90.1)">5</text>
<text x="99.6" y="90.7" transform="rotate(-90 99.6 90.7)">30</text>
<text x="104.7" y="90.7" transform="rotate(-90 104.7 90.7)">33</text>
<text x="109.7" y="90.7" transform="rotate(-90 109.7 90.7)">22</text>
<text x="114.8" y="90.1" transform="rotate(-90 114.8 90.1)">1</text>
<text x="119.9" y="90.7" transform="rotate(-90 119.9 90.7)">24</text>
<text x="125" y="90.7" transform="rotate(-90 125 90.7)">29</text>
<text x="127.7" y="95.5">23</text>
<text x="89.6" y="98">10</text>
<text x="89.6" y="100.5">11</text>
<text x="127.7" y="98">25</text>
<text x="127.7" y="100.5">26</text>
<text x="89.6" y="103.1">12</text>
<text x="89.6" y="105.6">13</text>
<text x="127.7" y="103.1">27</text>
<text x="127.7" y="105.6">28</text>
<text x="315.9" y="104.4" transform="rotate(-90 315.9 104.4)">1</text>
<text x="316.8" y="104.7">1</text>
<text x="321.8" y="104.7">2</text>
<text x="35.9" y="109.4" transform="rotate(-90 35.9 109.4)">1</text>
<text x="36.8" y="109.7">1</text>
<text x="41.8" y="109.7">2</text>
<text x="64.7" y="113.2" transform="rotate(-90 64.7 113.2)">1</text>
<text x="65.5" y="108.5">1</text>
<text x="65.5" y="111">2</text>
<text x="89.6" y="108.2">20</text>
<text x="89.6" y="110.7">35</text>
<text x="89.6" y="113.2">37</text>
<text x="127.7" y="108.2">31</text>
<text x="127.7" y="110.7">32</text>
<text x="127.7" y="113.2">34</text>
<text x="90.2" y="118.3">7</text>
<text x="90.2" y="115.8">8</text>
<text x="127.7" y="115.8">36</text>
<text x="127.7" y="118.3">38</text>
<text x="257.2" y="119.4" transform="rotate(-90 257.2 119.4)">1</text>
<text x="257.8" y="119.7">1</text>
<text x="260.8" y="119.7">2</text>
<text x="315.9" y="114.4" transform="rotate(-90 315.9 114.4)">1</text>
<text x="316.8" y="114.7">1</text>
<text x="321.8" y="114.7">2</text>
<text x="89.6" y="120.9">14</text>
<text x="89.6" y="125.9">15</text>
<text x="89.6" y="123.4">17</text>
<text x="127.7" y="125.9">18</text>
<text x="127.7" y="120.9">42</text>
<text x="127.7" y="123.4">43</text>
<text x="262.3" y="122" transform="rotate(-90 262.3 122)">1</text>
<text x="35.9" y="131.4" transform="rotate(-90 35.9 131.4)">1</text>
<text x="36.8" y="131.7">1</text>
<text x="41.8" y="131.7">2</text>
<text x="65.5" y="130.5">1</text>
<text x="89.6" y="128.5">16</text>
<text x="127.7" y="128.5">19</text>
<text x="127.7" y="131">21</text>
<text x="229.7" y="131.7" transform="rotate(-90 229.7 131.7)">3</text>
<text x="229.7" y="129.1" transform="rotate(-90 229.7 129.1)">1</text>
<text x="64.7" y="135.2" transform="rotate(-90 64.7 135.2)">1</text>
<text x="65.5" y="133">2</text>
<text x="128.3" y="136.1">2</text>
<text x="128.3" y="133.6">6</text>
<text x="217.9" y="137">1</text>
<text x="240.7" y="137">4</text>
<text x="127.7" y="143.7">44</text>
<text x="128.3" y="138.6">3</text>
<text x="128.3" y="141.2">4</text>
<text x="217" y="139.3" transform="rotate(-90 217 139.3)">1</text>
<text x="217.9" y="142.1">2</text>
<text x="240.1" y="140.9">13</text>
<text x="324.7" y="143.1" transform="rotate(-90 324.7 143.1)">1</text>
<text x="325.5" y="143.4">1</text>
<text x="127.7" y="146.3">45</text>
<text x="127.7" y="148.8">46</text>
<text x="217" y="146.9" transform="rotate(-90 217 146.9)">1</text>
<text x="217" y="144.4" transform="rotate(-90 217 144.4)">1</text>
<text x="217.9" y="147.2">8</text>
<text x="240.1" y="148.5">12</text>
<text x="240.7" y="144.7">5</text>
<text x="324.7" y="148.2" transform="rotate(-90 324.7 148.2)">1</text>
<text x="325.5" y="145.9">2</text>
<text x="325.5" y="148.5">3</text>
<text x="127.7" y="151.3">47</text>
<text x="127.7" y="153.9">48</text>
<text x="217" y="152" transform="rotate(-90 217 152)">1</text>
<text x="217.9" y="152.3">9</text>
<text x="240.7" y="152.3">6</text>
<text x="325.5" y="151">4</text>
<text x="325.5" y="153.6">5</text>
<text x="35.9" y="159.4" transform="rotate(-90 35.9 159.4)">1</text>
<text x="36.8" y="159.7">1</text>
<text x="41.8" y="159.7">2</text>
<text x="127.7" y="156.4">39</text>
<text x="127.7" y="159">40</text>
<text x="127.7" y="161.5">41</text>
<text x="217.3" y="157.4">16</text>
<text x="240.1" y="156.1">11</text>
<text x="240.7" y="159.9">7</text>
<text x="325.5" y="156.1">6</text>
<text x="217.3" y="162.4">15</text>
<text x="240.1" y="163.7">10</text>
<text x="35.9" y="171.4" transform="rotate(-90 35.9 171.4)">1</text>
<text x="109.7" y="173.9" transform="rotate(-90 109.7 173.9)">1</text>
<text x="109.7" y="172" transform="rotate(-90 109.7 172)">49</text>
<text x="229.7" y="170.4" transform="rotate(-90 229.7 170.4)">14</text>
<text x="324.7" y="203.1" transform="rotate(-90 324.7 203.1)">1</text>
<text x="324.7" y="198" transform="rotate(-90 324.7 198)">1</text>
<text x="325.5" y="198.3">1</text>
<text x="325.5" y="200.9">2</text>
<text x="325.5" y="203.4">3</text>
<text x="360.5" y="198.3">1</text>
<text x="360.5" y="200.9">2</text>
<text x="360.5" y="203.4">3</text>
<text x="325.5" y="205.9">4</text>
<text x="325.5" y="208.5">5</text>
<text x="360.5" y="205.9">4</text>
<text x="360.5" y="208.5">5</text>
<text x="325.5" y="211">6</text>
<text x="325.5" y="213.6">7</text>
<text x="360.5" y="211">6</text>
<text x="360.5" y="213.6">7</text>
<text x="324.9" y="221.2">10</text>
<text x="325.5" y="216.1">8</text>
<text x="325.5" y="218.6">9</text>
<text x="359.9" y="221.2">10</text>
<text x="360.5" y="216.1">8</text>
<text x="360.5" y="218.6">9</text>
<text x="324.7" y="223.4" transform="rotate(-90 324.7 223.4)">1</text>
<text x="359.7" y="223.4" transform="rotate(-90 359.7 223.4)">1</text>
</g>
<g font-size="1.8" fill="#0000c2">
<text x="320" y="168.6">PPS:</text>
<text x="325.5" y="168.6">short</text>
<text x="331.5" y="168.6">direct</text>
<text x="338.1" y="168.6">trace</text>
<text x="344.2" y="168.6">to</text>
<text x="347.2" y="168.6">FPGA G3</text>
<text x="356.7" y="168.6">input.</text>
<text x="70" y="178.6">VPP_2V5</text>
<text x="79.3" y="178.6">fed</text>
<text x="83.4" y="178.6">from</text>
<text x="88.9" y="178.6">3V3:</text>
<text x="94.2" y="178.6">permitted</text>
<text x="104.4" y="178.6">2.3-3.6V</text>
<text x="114.3" y="178.6">range</text>
<text x="120.8" y="178.6">on</text>
<text x="124.2" y="178.6">UltraPlus</text>
<text x="136.9" y="178.6">VERIFY against</text>
<text x="152.5" y="178.6">current</text>
<text x="160.5" y="178.6">Lattice</text>
<text x="168" y="178.6">DS.</text>
<text x="215" y="178.6">DAC addr:</text>
<text x="225.8" y="178.6">ADDR0=GND</text>
<text x="242.8" y="178.6">VERIFY address</text>
<text x="258.9" y="178.6">vs</text>
<text x="262" y="178.6">DAC7578</text>
<text x="271.7" y="178.6">datasheet</text>
<text x="282.1" y="178.6">table</text>
<text x="288" y="178.6">before</text>
<text x="295.2" y="178.6">firmware.</text>
<text x="70" y="182.6">Spare</text>
<text x="76.6" y="182.6">IO</text>
<text x="79.7" y="182.6">marked</text>
<text x="87.7" y="182.6">no-connect;</text>
<text x="100.8" y="182.6">route</text>
<text x="106.9" y="182.6">to</text>
<text x="109.9" y="182.6">test</text>
<text x="114.7" y="182.6">pads</text>
<text x="120.3" y="182.6">at</text>
<text x="123.4" y="182.6">layout.</text>
<text x="130.9" y="182.6">RGB pins</text>
<text x="141" y="182.6">drive</text>
<text x="146.8" y="182.6">LEDs</text>
<text x="152.4" y="182.6">(open-drain).</text>
<text x="215" y="182.6">VBOT shared</text>
<text x="228.3" y="182.6">by</text>
<text x="231.6" y="182.6">all</text>
<text x="235.3" y="182.6">4</text>
<text x="237.7" y="182.6">channels</text>
<text x="247.3" y="182.6">(identical</text>
<text x="257.5" y="182.6">baselines).</text>
<text x="269.1" y="182.6">HV_TRIM trims</text>
<text x="284" y="182.6">boost</text>
<text x="290.3" y="182.6">setpoint.</text>
<text x="28" y="200.6">LED anodes</text>
<text x="40.5" y="200.6">via</text>
<text x="44.4" y="200.6">R to</text>
<text x="49.9" y="200.6">3V3,</text>
<text x="55.2" y="200.6">cathode</text>
<text x="63.8" y="200.6">sunk</text>
<text x="69.4" y="200.6">by</text>
<text x="72.6" y="200.6">FPGA RGB pins</text>
<text x="88.6" y="200.6">(constant-current</text>
<text x="107.1" y="200.6">capable).</text>
<text x="28" y="204.6">Fit</text>
<text x="31.6" y="204.6">LED in</text>
<text x="39.1" y="204.6">series</text>
<text x="45.9" y="204.6">at</text>
<text x="49" y="204.6">layout</text>
<text x="55.9" y="204.6">or</text>
<text x="59.1" y="204.6">treat</text>
<text x="64.7" y="204.6">as</text>
<text x="68" y="204.6">test</text>
<text x="72.8" y="204.6">points;</text>
<text x="80.4" y="204.6">omit</text>
<text x="85.7" y="204.6">in</text>
<text x="88.6" y="204.6">field</text>
<text x="94" y="204.6">build</text>
<text x="99.9" y="204.6">for</text>
<text x="103.8" y="204.6">power.</text>
</g>
</svg>
